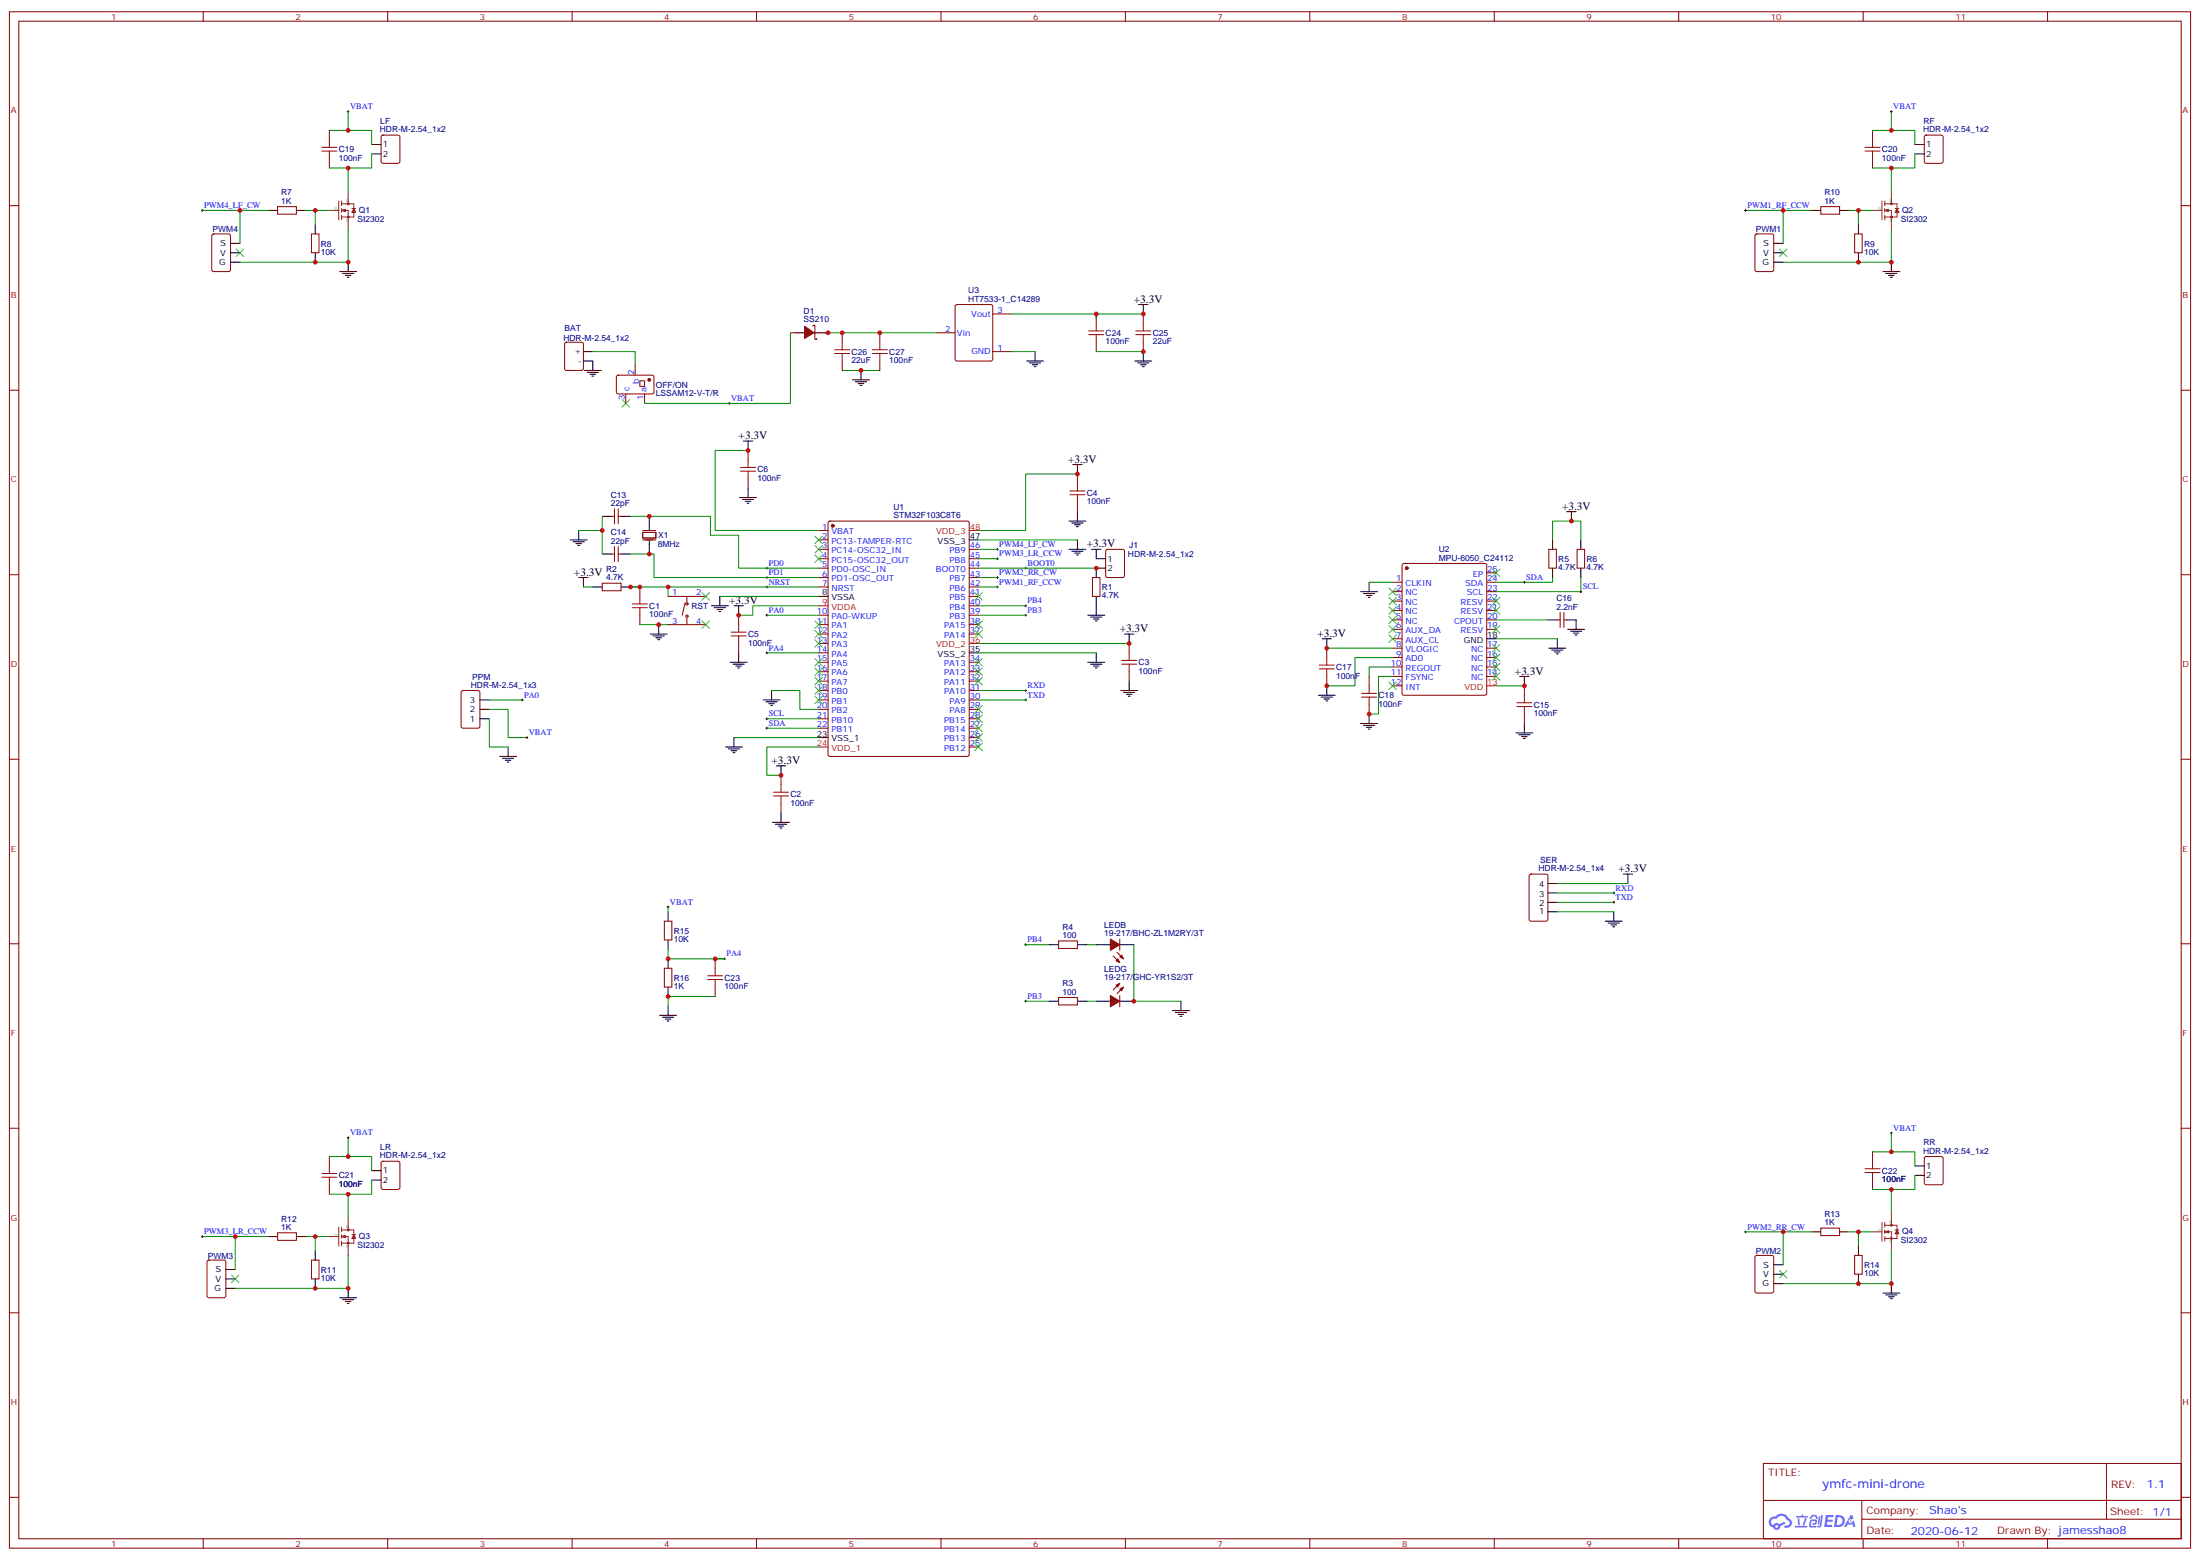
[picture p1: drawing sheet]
<svg xmlns="http://www.w3.org/2000/svg" width="825mm" height="584mm" viewBox="0 0 825 584" stroke-linecap="round" stroke-linejoin="round" font-family="sans-serif">
<g fill="none" stroke="#870000" stroke-width=".37">
<path d="M3.5 4.4h817.8v575.7h-817.8zM7.1 7.9h810.6v568.7h-810.6zM76.2 4.4v3.5M145.3 4.4v3.5M214.5 4.4v3.5M283.6 4.4v3.5M352.8 4.4v3.5M421.9 4.4v3.5M491.1 4.4v3.5M560.2 4.4v3.5M629.4 4.4v3.5M698.5 4.4v3.5"/>
<path d="M767.6 4.4v3.5M3.5 77.1h3.6M817.7 77.1h3.6M3.5 146.2h3.6M817.7 146.2h3.6M3.5 215.4h3.6M817.7 215.4h3.6M3.5 284.5h3.6M817.7 284.5h3.6M3.5 353.7h3.6M817.7 353.7h3.6M3.5 422.8h3.6"/>
<path d="M817.7 422.8h3.6M3.5 491.9h3.6M817.7 491.9h3.6M661.1 548.4h156.6v28.2h-156.6zM789.7 548.4v20.9M3.5 561.1h3.6M76.2 576.6v3.5M145.3 576.6v3.5M214.5 576.6v3.5M283.6 576.6v3.5M352.8 576.6v3.5M421.9 576.6v3.5"/>
<path d="M491.1 576.6v3.5M560.2 576.6v3.5M629.4 576.6v3.5M661.1 562.2h156.5M698 569.3h119.6M698 562.2v14.2M698.5 576.6v3.5M767.6 576.6v3.5M817.7 561.1h3.6"/>
</g>
<g fill="#5487ff">
<path d="M684.5 567.7l2.9 .2-.1 .6h-2l-.1 1h1.6l.4 .4-.4 .3h-1.7l-.2 1.2 1.8 .1 .2 .3-.1 .4h-2.9z"/>
<path d="M693.8 567.8h.7l.3 1.3-.6 .3a.74 .74 0 0 0-1.1 .3 .74 .74 0 0 0 .5 1.1 .74 .74 0 0 0 .9-.7l.5-.3 .7 2.4h-.9l-.2-1h-1.9l-.5 1h-.9z"/>
<path d="M681.9 568.2h.6l-.4 2.9a.31 .31 0 0 1-.3 .3 .31 .31 0 0 1-.3-.3z"/>
<path d="M682.8 567.7h.6l-.5 4a.89 .89 0 0 1-.7 .7 .89 .89 0 0 1-.9-.3l1-.5z"/>
<path d="M679.2 567.9l1.8-.1 .4 1.4h-.5l-.5-.9h-.8l-.6 .9h-.6z"/>
<path d="M678.8 569.6l1.8-.2a1.1 1.1 0 0 1 .5 1.1 1.1 1.1 0 0 1-.8 .9h-.6a.29 .29 0 0 1-.3-.4 .29 .29 0 0 1 .3-.2h.7l.2-.8h-1.4l-.4 1.7 1.9 .1a.29 .29 0 0 1 .3 .3 .29 .29 0 0 1-.3 .3h-2l-.4-.3z"/>
<path d="M672.9 571.8h4.4a.3 .3 0 0 1 .3 .3 .3 .3 0 0 1-.3 .3h-4.3z"/>
<path d="M676.7 568.9h.6a3.6 3.6 0 0 1-1.2 2.8l-.2-.3z"/>
<path d="M673.9 568.9h.6l.3 2.4-.3 .3-.3-.2z"/>
<path d="M673.5 568.1h1.9l.2-.5h.5l-.1 .5h1.5a.29 .29 0 0 1 .3 .3 .29 .29 0 0 1-.3 .3h-3.9z"/>
<path d="M688.2 567.7l-.6 4.5h1.4a2.27 2.27 0 0 0 2.7-2.3 2.27 2.27 0 0 0-2.7-2.2zM689 568.5a1.54 1.54 0 0 1 1.8 1.8 1.54 1.54 0 0 1-2.2 1.1z"/>
<path d="M663.8 568.9a2.09 2.09 0 0 0 1 3.5 1.37 1.37 0 0 0 1.5 .9 1.37 1.37 0 0 0 1.1-1.4l2-1-.5-.7-1.8 1a1.4 1.4 0 0 0-2.3 .4 1.32 1.32 0 0 1-.6-1.9 1.32 1.32 0 0 1 1.9-.4 2.02 2.02 0 0 1 2-1.3 2.02 2.02 0 0 1 1.8 1.6 1.09 1.09 0 0 1 1 1.4 1.09 1.09 0 0 1-1.5 .7 .41 .41 0 0 0-.5 .3 .41 .41 0 0 0 .4 .5 1.89 1.89 0 0 0 2.4-1.2 1.89 1.89 0 0 0-1.2-2.4 2.98 2.98 0 0 0-5-.6l-1 .1zM665.6 572a.52 .52 0 0 1 1 0 .52 .52 0 0 1-1 0z"/>
<circle cx="693.8" cy="570" r=".28"/>
</g>
<g fill="none" stroke="#870000" stroke-width=".37">
<path d="M123.5 48.9v3.5M123.5 59.4v3.6M143.1 50.8l.5-.2h5.6l.7 .5v9.4l-.4 .7h-5.9l-.7-.5v-9.4zM702 48.9v3.5M702 59.4v3.6M721.7 50.8l.4-.2h5.7l.6 .5 .1 9.4-.5 .7h-5.9l-.6-.5-.1-9.4zM104.1 77.4h7v2.9h-7zM682.6 77.4h7.1v2.9h-7.1zM79.6 87.9l.5-.2h5.6l.7 .4v13l-.4 .6-5.9 .1-.7-.5v-12.9zM116.8 87.7h2.8v7h-2.8zM658.2 87.9l.4-.2h5.7l.6 .4 .1 13-.5 .6-5.9 .1-.6-.5-.1-12.9zM695.3 87.7h2.8v7h-2.8z"/>
<path d="M358.3 114.3l.5-.2h12.7l.6 .5 .1 20-.5 .6-12.9 .1-.7-.5v-20zM372.2 117.7h7M411 117.7v3.5M428.6 117.7v3.5M211.9 128.4l.5-.2h5.6l.7 .5v9.4l-.4 .7h-5.9l-.7-.4v-9.5zM238.1 137.1v3.5M296.3 124.7h5.3M304.8 122.2v-.3h.7v5.3h.7v-.4M305.2 124.7h5.2M315.7 124.7v3.5M315.7 135.3v3.5M329.8 124.7v3.5"/>
<path d="M329.8 135.3v3.5M351 124.7h7.1M372.2 131.8h7M411 128.2v3.6M428.6 128.2v3.6M231.3 140.8l.5-.2h12.9l.5 .7-.1 5.9-.6 .4h-13l-.4-.7v-5.6zM234.6 147.6v3.6M239.9 142.7h1.8v2.1h-1.8zM241.7 147.6v3.6M280.5 168.8v3.5M280.5 179.4v3.5M403.9 177.6v3.6"/>
<path d="M229.3 193.5h1.1M230.4 190.7v5.6M231.8 190.7v5.6M231.8 193.5h1M240.9 199.5h5v2.1h-5zM240.9 198.8h5M306.9 198.8h3.5M310.7 195.5l.4-.2h51.6l.6 .4 .1 87.1-.5 .6-51.8 .1-.6-.5-.1-87zM403.9 188.2v3.5M225.8 218.5h7v2.9h-7zM229.3 207.6h1.1M230.4 204.8v5.6"/>
<path d="M231.8 204.8v5.6M231.8 207.6h1M239.9 220v3.5M240.9 202.3h5M306.9 202.3h3.5M306.9 205.8h3.5M306.9 209.4h3.5M306.9 212.9h3.5M306.9 216.4h3.5M306.9 220h3.5M363.4 205.8h3.5M363.4 209.4h3.5"/>
<path d="M363.4 212.9h3.5M363.4 216.4h3.5M363.4 220h3.5M409.6 216.4h2.8v7.1h-2.8zM414.7 206.1l.5-.3h5.7l.6 .5 .1 9.4-.5 .7h-5.9l-.6-.4-.1-9.4zM522.1 218.2h3.5M525.9 211.3l.4-.2h30.4l.6 .5 .1 48.2-.5 .7h-30.6l-.6-.4-.1-48.3zM557.4 218.2h3.5M557.4 214.7h3.5M580.7 205.8h2.8v7.1h-2.8zM591.3 205.8h2.8v7.1h-2.8zM239.9 230.5v3.6"/>
<path d="M250.5 234.1h14.1M250.5 223.5h14.1M256.8 226l-1 4.5M257.5 223.5v2.5M257.5 231.6v2.5M276.9 230.5v3.6M306.9 230.5h3.5M306.9 234.1h3.5M306.9 237.6h3.5M363.4 230.5h3.5M363.4 234.1h3.5M363.4 237.6h3.5"/>
<path d="M363.4 227h3.5M363.4 223.5h3.5M522.1 221.7h3.5M522.1 225.2h3.5M522.1 228.8h3.5M522.1 232.3h3.5M522.1 235.8h3.5M522.1 239.4h3.5M557.4 221.7h3.5M557.4 225.2h3.5M557.4 228.8h3.5M557.4 232.3h3.5"/>
<path d="M557.4 235.8h3.5M583.8 232.3h1.1M584.9 229.5v5.6M586.3 232.3h1.1M586.3 229.5v5.6M173.1 259l.5-.2h5.6l.7 .4v13l-.4 .6-5.9 .1-.7-.5v-12.9zM276.9 241.1v3.6M306.9 241.1h3.5M306.9 244.7h3.5M306.9 248.2h3.5M306.9 251.7h3.5M306.9 255.2h3.5"/>
<path d="M306.9 258.8h3.5M363.4 248.2h3.5M363.4 251.7h3.5M363.4 255.2h3.5M363.4 258.8h3.5M423.3 241.1v3.6M423.3 251.7v3.5M497.4 242.9v3.5M497.4 253.5v3.5M513.3 253.5v3.5M522.1 242.9h3.5M522.1 246.4h3.5"/>
<path d="M522.1 249.9h3.5M522.1 253.5h3.5M522.1 257h3.5M557.4 242.9h3.5M557.4 246.4h3.5M557.4 249.9h3.5M557.4 253.5h3.5M571.5 257v3.5M306.9 262.3h3.5M306.9 265.8h3.5M306.9 269.3h3.5M306.9 272.9h3.5"/>
<path d="M363.4 262.3h3.5M363.4 265.8h3.5M363.4 269.3h3.5M363.4 272.9h3.5M363.4 279.9h3.5M363.4 276.4h3.5M513.3 264.1v3.5M571.5 267.6v3.5M292.8 290.5v3.5M292.8 301.1v3.5M573.5 327.8l.5-.2h5.6l.7 .4v16.5l-.4 .6-5.9 .1-.7-.5v-16.4zM249.1 345.2h2.8v7h-2.8z"/>
<path d="M268.1 359.3v3.5M396.9 352.6h7v2.8h-7zM417.3 358.2l2.5 2.5M418.7 356.8l2.5 2.5M419.8 351.9v4.2M249.1 362.8h2.8v7.1h-2.8zM268.1 369.9v3.5M396.9 373.8h7v2.8h-7zM419.8 368.5l-2.5 2.4M419.8 373.1v4.2M421.2 369.9l-2.5 2.5M123.5 433.4v3.5"/>
<path d="M143.1 435.4l.5-.2h5.6l.7 .4v9.4l-.4 .7h-5.9l-.7-.4v-9.4zM702 431.6v3.6M721.7 433.6l.4-.2h5.7l.6 .4 .1 9.5-.5 .6-5.9 .1-.6-.5-.1-9.4zM123.5 444v3.5M702 442.2v3.5M77.8 472.4l.5-.2h5.7l.6 .4 .1 13-.5 .6-5.9 .1-.6-.5-.1-12.9zM104.1 462h7v2.8h-7zM116.8 472.2h2.8v7h-2.8zM658.2 470.6l.4-.2h5.7l.6 .5 .1 12.9-.5 .7h-5.9l-.6-.4-.1-13zM682.6 460.2h7.1v2.8h-7.1zM695.3 470.4h2.8v7.1h-2.8z"/>
<circle cx="257.5" cy="226.3" r=".44"/>
<circle cx="257.5" cy="230.9" r=".44"/>
</g>
<g fill="#870000" stroke="#870000" stroke-width=".37">
<path d="M416.3 373.1l3.5 2.1-3.5 2.1z"/>
<path d="M419.8 370.6l1.4-.7-.7 1.4z"/>
<path d="M418.4 369.2l1.4-.7-.7 1.4z"/>
<path d="M416.3 351.9l3.5 2.1-3.5 2.1z"/>
<path d="M419.8 358.6l.7-.7 .7 1.4z"/>
<path d="M418.4 360l.7-.7 .7 1.4z"/>
<path d="M301.6 122.2l3.6 2.5-3.6 2.1z"/>
<circle cx="312.2" cy="197" r=".53"/>
<circle cx="527.4" cy="212.9" r=".53"/>
<circle cx="243.4" cy="142.3" r=".53"/>
</g>
<g fill="none" stroke="#000" stroke-width=".37">
<path d="M130.2 41.8h.7M130.5 41.5v.7M139.3 54.2h3.6M139.3 57.7h3.6M708.7 41.8h.7M709.1 41.5v.7M717.9 54.2h3.5M717.9 57.7h3.5M75.5 78.8h.7M75.8 78.5v.7M100.5 78.8h3.6M111.1 78.8h3.6"/>
<path d="M654 78.8h.8M654.4 78.5v.7M679.1 78.8h3.5M689.7 78.8h3.5M86.4 91.2h3.6M86.4 98.2h3.6M86.4 94.7h3.6M118.2 84.1v3.6M118.2 94.7v3.5M130.5 98.2v3.6M665 91.2h3.5M665 98.2h3.5"/>
<path d="M665 94.7h3.5M696.7 84.1v3.6M696.7 94.7v3.5M709.1 98.2v3.6M127.4 101.8h6.3M128.4 102.5h4.2M129.5 103.2h2.1M130.2 103.9h.7M426.9 114.1h3.5M428.6 114.1v3.6M705.9 101.8h6.4M707 102.5h4.2"/>
<path d="M708 103.2h2.1M708.7 103.9h.7M218.7 135.3h3.5v3.5M218.7 131.8h3.5M219.1 138.8h6.3M220.1 139.5h4.3M322.8 138.8v3.5M384.9 135.3h6.3M385.9 136h4.3M387 136.7h2.1M387.7 137.4h.7M388.1 131.8v3.5"/>
<path d="M425.4 135.3h6.4M426.5 136h4.2M427.6 136.7h2.1M428.3 137.4h.7M428.6 131.8v3.5M221.2 140.2h2.1M221.9 140.9h.7M273 151.2h.8M273.4 150.8v.7M319.6 142.3h6.4M320.7 143.1h4.2M321.7 143.8h2.1"/>
<path d="M322.4 144.5h.7M278.7 165.3h3.5M280.5 165.3v3.5M402.2 174.1h3.5M403.9 174.1v3.5M217 198.8v3.5M225.8 193.5h3.5M232.8 193.5h3.6M243.4 193.5v4.9M277.3 186.4h6.3M278.3 187.1h4.3M279.4 187.9h2.1"/>
<path d="M280.1 188.6h.7M280.5 182.9v3.5M400.8 195.3h6.3M401.8 196h4.2M402.9 196.7h2.1M403.6 197.4h.7M403.9 191.7v3.6M587.4 191.7h3.5M589.1 191.7v3.6M213.8 202.3h6.3M214.8 203h4.3M215.9 203.7h2.1"/>
<path d="M216.6 204.4h.7M217 216.4h3.5M218.7 216.4v3.6M222.2 220h3.6M225.8 207.6h3.5M232.8 220h3.6M232.8 207.6h3.6M243.4 202.7v4.9M287.2 220h.7M287.2 216.4h.7M287.2 212.9h.7M287.5 212.5v.8"/>
<path d="M287.5 216.1v.7M287.5 219.6v.7M363.4 202.3h3.5M373.6 220h.7M373.6 216.4h.7M373.6 209.4h.7M373.6 205.8h.7M373.9 205.5v.7M373.9 209v.7M373.9 216.1v.7M373.9 219.6v.7M384.2 212.9h.7"/>
<path d="M384.5 212.5v.8M400.8 205.8h6.3M401.8 206.6h4.2M402.9 207.3h2.1M403.6 208h.7M403.9 202.3v3.5M409.2 205.8h3.5M411 205.8v3.6h3.5M414.5 212.9h-3.5v3.5M513.3 218.2v3.5M571.1 218.2h.8M571.5 217.8v.7"/>
<path d="M582.1 202.3v3.5M582.1 212.9v3.5M592.7 202.3v3.5M592.7 212.9v3.5M243.8 237.6h6.3M244.8 238.3h4.3M245.9 239h2.1M246.6 239.7h.7M246.9 234.1v3.5M266.7 227h6.3M267.8 227.7h4.2M268.8 228.4h2.1"/>
<path d="M269.5 229.1h.7M269.9 223.5v3.5M275.2 227h3.5M276.9 227v3.5M287.2 230.5h.7M287.5 230.2v.7M306.9 223.5h3.5M384.2 230.5h.7M384.2 227h.7M384.5 226.7v.7M384.5 230.2v.7M407.8 230.5h6.4"/>
<path d="M408.9 231.2h4.2M409.9 232h2.1M410.6 232.7h.7M411 223.5v7M421.6 237.6h3.5M423.3 237.6v3.5M495.7 239.4h3.5M497.4 239.4v3.5M510.1 221.7h6.4M511.2 222.4h4.2M512.2 223.1h2.1M512.9 223.8h.7"/>
<path d="M557.4 239.4h3.5M580.3 232.3h3.5M583.8 239.4v3.5M587.4 232.3h3.5v3.5M587.7 235.8h6.4M588.8 236.5h4.2M589.8 237.2h2.2M590.5 237.9h.8M592.3 221.7h.7M592.7 221.4v.7M273.8 248.2h6.3M274.8 248.9h4.2"/>
<path d="M275.9 249.6h2.1M276.6 250.3h.7M276.9 244.7v3.5M287.2 244.7h.7M287.5 244.3v.7M289.3 258.8v3.5M363.4 244.7h3.5M384.2 258.8h.7M384.5 258.4v.7M407.8 248.2h6.4M408.9 248.9h4.2M409.9 249.6h2.1"/>
<path d="M410.6 250.3h.7M411 244.7v3.5M420.2 258.8h6.3M421.2 259.5h4.2M423.3 255.2v3.6M497.4 257v3.5M569.7 253.5h3.6M571.5 253.5v3.5M580.7 242.9h6.3M581.7 243.6h4.3M582.8 244.3h2.1M583.5 245h.7"/>
<path d="M179.9 262.3h3.5M179.9 269.3h3.5M179.9 265.8h3.5M190.5 279.9v3.6M195.4 262.3h.7M195.8 261.9v.7M197.2 276.4h.7M197.6 276v.8M272 279.9h6.3M275.2 276.4v3.5M286.1 262.3h6.4M287.2 269.3h.7"/>
<path d="M287.2 272.9h.7M287.2 263h4.2M287.5 269v.7M287.5 272.5v.7M288.2 263.7h2.1M288.9 264.4h.7M306.9 276.4h3.5M384.2 262.3h.7M384.5 261.9v.7M422.3 260.2h2.1M423 260.9h.7M494.2 260.5h6.4"/>
<path d="M495.3 261.2h4.2M496.4 261.9h2.1M497.1 262.6h.7M510.1 271.1h6.4M511.2 271.8h4.2M512.2 272.5h2.1M512.9 273.2h.7M513.3 267.6v3.5M568.3 274.6h6.4M569.4 275.3h4.2M570.4 276h2.2M571.1 276.8h.8"/>
<path d="M571.5 271.1v3.5M187.3 283.5h6.4M188.4 284.2h4.2M189.4 284.9h2.2M190.1 285.6h.8M273 280.6h4.3M274.1 281.3h2.1M274.8 282h.7M291 287h3.6M292.8 287v3.5M289.6 308.2h6.4M290.7 308.9h4.2"/>
<path d="M291.7 309.6h2.2M292.5 310.3h.7M292.8 304.6v3.6M250.1 339.9h.7M250.5 339.5v.8M580.3 338.1h3.5M580.3 334.6h3.5M580.3 331.1h3.5M604.7 338.1h.7M604.7 334.6h.7M605 334.3v.7M605 337.8v.7"/>
<path d="M608.5 327.6h3.6M610.3 327.6v3.5M250.5 341.7v3.5M250.5 352.2v3.6M250.5 359.3v3.5M271.3 359.3h.7M271.6 359v.7M384.2 354h.7M384.5 353.7v.7M393.3 354h3.6M403.9 354h3.6M411 354h5.3"/>
<path d="M419.8 354h5.3M580.3 341.7h3.5M601.8 345.2h6.4M602.9 345.9h4.2M604 346.6h2.1M604.7 347.3h.7M605 341.7v3.5M250.5 369.9v3.5M250.5 376.9v3.6M384.2 375.2h.7M384.5 374.8v.7M393.3 375.2h3.6"/>
<path d="M403.9 375.2h3.6M411 375.2h5.3M419.8 375.2h5.3M439.6 378.7h6.3M440.6 379.4h4.3M442.7 375.2v3.5M247.3 380.5h6.3M248.4 381.2h4.2M249.4 381.9h2.1M250.1 382.6h.7M441.7 380.1h2.1M442.4 380.8h.7"/>
<path d="M130.2 426.3h.7M130.5 426v.7M139.3 438.7h3.6M708.7 424.6h.7M709.1 424.2v.7M717.9 436.9h3.5M139.3 442.2h3.6M717.9 440.4h3.5M75.5 463.4h.7M75.8 463v.7M84.7 475.7h3.5M84.7 479.2h3.5"/>
<path d="M100.5 463.4h3.6M111.1 463.4h3.6M118.2 468.7v3.5M118.2 479.2v3.6M654 461.6h.8M654.4 461.3v.7M665 474h3.5M665 477.5h3.5M679.1 461.6h3.5M689.7 461.6h3.5M696.7 466.9v3.5M696.7 477.5v3.5"/>
<path d="M84.7 482.8h3.5M127.4 486.3h6.3M128.4 487h4.2M129.5 487.7h2.1M130.2 488.4h.7M130.5 482.8v3.5M665 481h3.5M705.9 484.5h6.4M707 485.2h4.2M708 486h2.1M708.7 486.7h.7M709.1 481v3.5"/>
</g>
<path d="M363.4 198.8h3.5M306.9 227h3.5M363.4 241.1h3.5M557.4 257h3.5M306.9 279.9h3.5" fill="none" stroke="#f00" stroke-width=".37"/>
<g fill="none" stroke="#008700" stroke-width=".37">
<path d="M123.5 48.9h15.8v5.3M130.5 41.8v7.1M139.3 57.7v5.3h-15.8M702 48.9h15.9v5.3M709.1 41.8v7.1M717.9 57.7v5.3h-15.9M75.8 78.8h24.7M90 78.8v12.4M114.7 78.8h8.8M118.2 78.8v5.3M130.5 63v8.8M654.4 78.8h24.7"/>
<path d="M668.5 78.8v12.4M693.2 78.8h8.8M696.7 78.8v5.3M709.1 63v8.8M130.5 85.9v12.3h-40.5M709.1 85.9v12.3h-40.6M379.2 117.7h31.8M428.6 117.7h-17.6v1.7M222.2 131.8h15.9v5.3M296.3 124.7v26.5h-54.6M298.1 124.7h52.9M315.7 138.8h14.1"/>
<path d="M379.2 131.8h8.9M411 131.8h17.6M280.5 168.8h-12.4v30h38.8M403.9 177.6h-19.4v21.2h-17.6M217 198.8h8.8M225.8 193.5v14.1M236.4 193.5h29.9v7.1h10.6v12.3h30M218.7 220h3.5M236.4 207.6h8.8v8.8h61.7M236.4 220h70.5M250.5 220v3.5M366.9 202.3h37"/>
<path d="M366.9 220h7M366.9 216.4h7M366.9 209.4h7M366.9 205.8h7M366.9 212.9h44.1M513.3 218.2h8.8M582.1 216.4v1.8h-21.2M582.1 202.3v-7h10.6v7M592.7 216.4v5.3h-31.8M239.9 234.1h10.6M269.9 223.5h37M287.5 230.5h19.4"/>
<path d="M306.9 227h-24.7v3.5h-5.3M366.9 230.5h17.6M366.9 227h17.6M560.9 232.3h19.4M560.9 239.4h22.9M287.5 244.7h19.4M289.3 258.8h10.6v7h7M366.9 244.7h44.1M366.9 241.1h56.4M366.9 258.8h17.6M497.4 242.9h24.7M522.1 246.4h-14.1v10.6h-10.6"/>
<path d="M522.1 249.9h-8.8v3.6M522.1 253.5h-5.3v14.1h-3.5M560.9 257h10.6M183.4 269.3v10.6h7.1M183.4 265.8h7.1v10.6h7.1M183.4 262.3h12.4M275.2 276.4h31.7M287.5 269.3h19.4M287.5 272.9h19.4M306.9 279.9h-19.4v10.6h5.3M366.9 262.3h17.6M250.5 339.9v1.8"/>
<path d="M583.8 331.1h26.5M583.8 338.1h21.2M583.8 334.6h21.2M250.5 355.8v3.5h21.1h-3.5M384.5 354h8.8M407.5 354h3.5M425.1 354v21.2h17.6M583.8 341.7h21.2M268.1 373.4h-17.6v3.5M384.5 375.2h8.8M407.5 375.2h3.5M123.5 433.4h15.8v5.3"/>
<path d="M130.5 426.3v7.1M702 431.6h15.9v5.3M709.1 424.6v7M130.5 447.5v8.8M139.3 442.2v5.3h-15.8M709.1 445.7v8.9M717.9 440.4v5.3h-15.9M75.8 463.4h24.7M88.2 463.4v12.3M114.7 463.4h8.8M118.2 463.4v5.3M130.5 470.4v12.4h-42.3"/>
<path d="M654.4 461.6h24.7M668.5 461.6v12.4M693.2 461.6h8.8M696.7 461.6v5.3M709.1 468.7v12.3h-40.6"/>
</g>
<g fill="none" stroke="#3c3" stroke-width=".37">
<path d="M88.5 93.3l2.9 2.8M91.4 93.3l-2.9 2.8M667.1 93.3l2.8 2.8M669.9 93.3l-2.8 2.8M233.2 149.8l2.8 2.8M236 149.8l-2.8 2.8M305.5 200.9l2.8 2.8M305.5 204.4l2.8 2.9M305.5 208l2.8 2.8M308.3 200.9l-2.8 2.8M308.3 204.4l-2.8 2.9M308.3 208l-2.8 2.8"/>
<path d="M559.5 213.3l2.8 2.8M562.3 213.3l-2.8 2.8M263.2 222.1l2.8 2.8M263.2 232.7l2.8 2.8M266 222.1l-2.8 2.8M266 232.7l-2.8 2.8M305.5 232.7l2.8 2.8M305.5 236.2l2.8 2.8M305.5 239.7l2.8 2.8M308.3 232.7l-2.8 2.8M308.3 236.2l-2.8 2.8M308.3 239.7l-2.8 2.8"/>
<path d="M365.5 236.2l2.8 2.8M365.5 232.7l2.8 2.8M365.5 222.1l2.8 2.8M368.3 236.2l-2.8 2.8M368.3 232.7l-2.8 2.8M368.3 222.1l-2.8 2.8M520.7 220.3l2.8 2.8M520.7 223.8l2.8 2.9M520.7 227.4l2.8 2.8M520.7 230.9l2.8 2.8M520.7 234.4l2.8 2.8M520.7 237.9l2.8 2.9"/>
<path d="M523.5 220.3l-2.8 2.8M523.5 223.8l-2.8 2.9M523.5 227.4l-2.8 2.8M523.5 230.9l-2.8 2.8M523.5 234.4l-2.8 2.8M523.5 237.9l-2.8 2.9M559.5 223.8l2.8 2.9M559.5 227.4l2.8 2.8M559.5 234.4l2.8 2.8M562.3 223.8l-2.8 2.9M562.3 227.4l-2.8 2.8M562.3 234.4l-2.8 2.8"/>
<path d="M305.5 246.8l2.8 2.8M305.5 250.3l2.8 2.8M305.5 253.8l2.8 2.8M305.5 257.4l2.8 2.8M308.3 246.8l-2.8 2.8M308.3 250.3l-2.8 2.8M308.3 253.8l-2.8 2.8M308.3 257.4l-2.8 2.8M365.5 253.8l2.8 2.8M365.5 250.3l2.8 2.8M365.5 246.8l2.8 2.8M368.3 253.8l-2.8 2.8"/>
<path d="M368.3 250.3l-2.8 2.8M368.3 246.8l-2.8 2.8M520.7 255.6l2.8 2.8M523.5 255.6l-2.8 2.8M559.5 241.5l2.8 2.8M559.5 245l2.8 2.8M559.5 248.5l2.8 2.9M559.5 252.1l2.8 2.8M562.3 241.5l-2.8 2.8M562.3 245l-2.8 2.8M562.3 248.5l-2.8 2.9M562.3 252.1l-2.8 2.8"/>
<path d="M305.5 260.9l2.8 2.8M308.3 260.9l-2.8 2.8M365.5 264.4l2.8 2.8M365.5 267.9l2.8 2.9M365.5 271.5l2.8 2.8M365.5 275l2.8 2.8M365.5 278.5l2.8 2.8M368.3 264.4l-2.8 2.8M368.3 267.9l-2.8 2.9M368.3 271.5l-2.8 2.8M368.3 275l-2.8 2.8M368.3 278.5l-2.8 2.8"/>
<path d="M86.8 477.8l2.8 2.9M89.6 477.8l-2.8 2.9M667.1 476.1l2.8 2.8M669.9 476.1l-2.8 2.8"/>
</g>
<g fill="none" stroke="#a10000" stroke-width=".37">
<path d="M120.6 56.6h5.7M120.6 55.2h5.7M123.5 52.4v2.8M123.5 56.6v2.8M699.2 56.6h5.6M699.2 55.2h5.6M702 52.4v2.8M702 56.6v2.8M312.9 132.5h5.7M312.9 131.1h5.7M315.7 128.2v2.9M315.7 132.5v2.8"/>
<path d="M327 132.5h5.7M327 131.1h5.7M329.8 128.2v2.9M329.8 132.5v2.8M408.2 125.4h5.6M408.2 124h5.6M411 121.2v2.8M411 125.4v2.8M425.8 125.4h5.6M425.8 124h5.6M428.6 121.2v2.8M428.6 125.4v2.8"/>
<path d="M277.6 176.6h5.7M277.6 175.2h5.7M280.5 172.3v2.9M280.5 176.6v2.8M401.1 185.4h5.7M401.1 184h5.7M403.9 181.2v2.8M403.9 185.4v2.8M237.1 227.7h5.6M237.1 226.3h5.6M239.9 223.5v2.8M239.9 227.7v2.8"/>
<path d="M274.1 238.3h5.7M274.1 236.9h5.7M276.9 234.1v2.8M276.9 238.3v2.8M420.5 248.9h5.7M420.5 247.5h5.7M423.3 244.7v2.8M423.3 248.9v2.8M494.6 250.6h5.6M494.6 249.2h5.6M497.4 246.4v2.8M497.4 250.6v2.9"/>
<path d="M510.5 259.8h5.6M513.3 257v2.8M510.5 261.2h5.6M513.3 261.2v2.9M568.7 264.8h5.6M568.7 263.3h5.6M571.5 260.5v2.8M571.5 264.8v2.8M290 298.3h5.6M290 296.9h5.6M292.8 294v2.9M292.8 298.3v2.8"/>
<path d="M265.3 367.1h5.6M265.3 365.7h5.6M268.1 362.8v2.9M268.1 367.1v2.8M120.6 439.7h5.7M123.5 436.9v2.8M699.2 439.4h5.6M699.2 438h5.6M702 435.2v2.8M702 439.4v2.8M120.6 441.1h5.7M123.5 441.1v2.9"/>
</g>
<g fill="none" stroke="#8c2424" stroke-width=".37">
<path d="M123.5 78.8h3.5M127 75.3v7.1M128.1 76.4h4.5v2.4M128.1 78.8h2.4v7.1M128.1 75.3v1.8M128.1 78.1v1.5M128.1 78.8l1.4 .4M128.8 78.8l.7 .4M129.5 78.5l-1.4 .3M129.5 78.5v.7M129.5 78.5l-1.1 .3 1.1 .4M130.5 71.8v4.6"/>
<path d="M131.9 78.1h1.4M132.6 79.2v2.1h-4.5M132.6 78.1l.7 1.5h-1.4zM132.6 78.8l.4 .8M132.6 78.8l-.3 .8M132.6 78.8l.4 .4M132.6 78.8l-.3 .4M702 78.8h3.6M705.6 75.3v7.1M706.6 76.4h4.6v2.4M706.6 78.8h2.5v7.1M706.6 75.3v1.8"/>
<path d="M706.6 78.1v1.5M706.6 78.8l1.4 .4M707.3 78.8l.7 .4M708 78.5l-1.4 .3M708 78.5v.7M708 78.5l-1 .3 1 .4M709.1 71.8v4.6M710.5 78.1h1.4M711.2 79.2v2.1h-4.6M711.2 78.1l.7 1.5h-1.4zM711.2 78.8l.4 .8M711.2 78.8l-.4 .8"/>
<path d="M711.2 78.8l.4 .4M711.2 78.8l-.4 .4M128.1 80.6v1.8M706.6 80.6v1.8M127 459.8v7.1M128.1 459.8v1.8M130.5 456.3v4.6M705.6 458.1v7M706.6 459.1h4.6v2.5M706.6 458.1v1.7M709.1 454.6v4.5M123.5 463.4h3.5"/>
<path d="M128.1 460.9h4.5v2.5M128.1 463.4h2.4v7M128.1 462.7v1.4M128.1 465.1v1.8M128.1 463.4l1.4 .3M128.8 463.4l.7 .3M129.5 463v.7M129.5 463l-1.4 .4M129.5 463l-1.1 .4 1.1 .3M131.9 462.7h1.4M132.6 463.7v2.1h-4.5M132.6 462.7l.7 1.4h-1.4z"/>
<path d="M132.6 463.4l.4 .7M132.6 463.4l-.3 .7M132.6 463.4l.4 .3M132.6 463.4l-.3 .3M702 461.6h3.6M706.6 461.6h2.5v7.1M706.6 460.9v1.4M706.6 463.4v1.7M706.6 461.6l1.4 .4M707.3 461.6l.7 .4M708 461.3v.7M708 461.3l-1.4 .3"/>
<path d="M708 461.3l-1 .3 1 .4M710.5 460.9h1.4M711.2 462v2.1h-4.6M711.2 460.9l.7 1.4h-1.4zM711.2 461.6l.4 .7M711.2 461.6l-.4 .7M711.2 461.6l.4 .4M711.2 461.6l-.4 .4"/>
<circle cx="130.5" cy="76.4" r=".35"/>
<circle cx="709.1" cy="76.4" r=".35"/>
<circle cx="130.5" cy="81.3" r=".35"/>
<circle cx="709.1" cy="81.3" r=".35"/>
<circle cx="709.1" cy="459.1" r=".35"/>
<circle cx="130.5" cy="465.8" r=".35"/>
<circle cx="130.5" cy="460.9" r=".35"/>
<circle cx="709.1" cy="464.1" r=".35"/>
</g>
<g fill="#c00">
<circle cx="668.5" cy="461.6" r=".88"/>
<circle cx="310.4" cy="124.7" r=".88"/>
<circle cx="428.6" cy="117.7" r=".88"/>
<circle cx="428.6" cy="131.8" r=".88"/>
<circle cx="425.1" cy="375.2" r=".88"/>
<circle cx="268.1" cy="359.3" r=".88"/>
<circle cx="130.5" cy="433.4" r=".88"/>
<circle cx="130.5" cy="482.8" r=".88"/>
<circle cx="118.2" cy="463.4" r=".88"/>
<circle cx="130.5" cy="447.5" r=".88"/>
<circle cx="130.5" cy="63" r=".88"/>
<circle cx="118.2" cy="78.8" r=".88"/>
<circle cx="130.5" cy="98.2" r=".88"/>
<circle cx="130.5" cy="48.9" r=".88"/>
<circle cx="411" cy="212.9" r=".88"/>
<circle cx="280.5" cy="168.8" r=".88"/>
<circle cx="403.9" cy="177.6" r=".88"/>
<circle cx="292.8" cy="290.5" r=".88"/>
<circle cx="225.8" cy="198.8" r=".88"/>
<circle cx="246.9" cy="234.1" r=".88"/>
<circle cx="239.9" cy="220" r=".88"/>
<circle cx="250.5" cy="220" r=".88"/>
<circle cx="423.3" cy="241.1" r=".88"/>
<circle cx="276.9" cy="230.5" r=".88"/>
<circle cx="236.4" cy="220" r=".88"/>
<circle cx="513.3" cy="267.6" r=".88"/>
<circle cx="589.1" cy="195.3" r=".88"/>
<circle cx="571.5" cy="257" r=".88"/>
<circle cx="497.4" cy="242.9" r=".88"/>
<circle cx="497.4" cy="257" r=".88"/>
<circle cx="709.1" cy="48.9" r=".88"/>
<circle cx="709.1" cy="63" r=".88"/>
<circle cx="696.7" cy="78.8" r=".88"/>
<circle cx="709.1" cy="98.2" r=".88"/>
<circle cx="709.1" cy="431.6" r=".88"/>
<circle cx="709.1" cy="481" r=".88"/>
<circle cx="696.7" cy="461.6" r=".88"/>
<circle cx="709.1" cy="445.7" r=".88"/>
<circle cx="329.8" cy="124.7" r=".88"/>
<circle cx="411" cy="117.7" r=".88"/>
<circle cx="322.8" cy="138.8" r=".88"/>
<circle cx="315.7" cy="124.7" r=".88"/>
<circle cx="250.5" cy="359.3" r=".88"/>
<circle cx="250.5" cy="373.4" r=".88"/>
<circle cx="88.2" cy="463.4" r=".88"/>
<circle cx="118.2" cy="482.8" r=".88"/>
<circle cx="696.7" cy="98.2" r=".88"/>
<circle cx="668.5" cy="78.8" r=".88"/>
<circle cx="696.7" cy="481" r=".88"/>
<circle cx="118.2" cy="98.2" r=".88"/>
<circle cx="90" cy="78.8" r=".88"/>
<circle cx="243.4" cy="207.6" r=".88"/>
<circle cx="243.4" cy="193.5" r=".88"/>
</g>
<text font-size="4.6" fill="#00f" x="683.2" y="557.4">ymfc-mini-drone</text>
<g font-size="4.2">
<text x="425.1" y="113.4">+3.3V</text>
<text x="276.9" y="164.6">+3.3V</text>
<text x="400.4" y="173.4">+3.3V</text>
<text x="585.6" y="191">+3.3V</text>
<text x="407.5" y="205.1">+3.3V</text>
<text x="215.2" y="215.7">+3.3V</text>
<text x="273.4" y="226.3">+3.3V</text>
<text x="419.8" y="236.9">+3.3V</text>
<text x="493.9" y="238.7">+3.3V</text>
<text x="568" y="252.8">+3.3V</text>
<text x="289.3" y="286.3">+3.3V</text>
<text x="606.8" y="326.8">+3.3V</text>
</g>
<g font-size="4.2" fill="#00f">
<text x="804.9" y="557.7">1.1</text>
<text x="723.3" y="567.2">Shao's</text>
<text x="716.4" y="575">2020-06-12</text>
</g>
<g font-size="3.9" fill="#800">
<text x="662.9" y="553">TITLE:</text>
<text x="791.5" y="557.7">REV:</text>
<text x="699.8" y="567.2">Company:</text>
<text x="791.1" y="567.8">Sheet: 1/1</text>
<text x="699.8" y="574.9">Date:</text>
<text x="748.8" y="574.9">Drawn By: jamesshao8</text>
</g>
<g font-size="3.2" fill="#800">
<text x="41.6" y="7.4">1</text>
<text x="110.8" y="7.4">2</text>
<text x="179.9" y="7.4">3</text>
<text x="249.1" y="7.4">4</text>
<text x="318.2" y="7.4">5</text>
<text x="387.3" y="7.4">6</text>
<text x="456.5" y="7.4">7</text>
<text x="525.6" y="7.4">8</text>
<text x="594.8" y="7.4">9</text>
<text x="663.9" y="7.4">10</text>
<text x="733.1" y="7.4">11</text>
<text x="4.1" y="42.5">A</text>
<text x="818.3" y="42.5">A</text>
<text x="4.1" y="111.7">B</text>
<text x="818.3" y="111.7">B</text>
<text x="4.1" y="180.8">C</text>
<text x="818.3" y="180.8">C</text>
<text x="4.1" y="249.9">D</text>
<text x="818.3" y="249.9">D</text>
<text x="4.1" y="319.1">E</text>
<text x="818.3" y="319.1">E</text>
<text x="4.1" y="388.2">F</text>
<text x="818.3" y="388.2">F</text>
<text x="4.1" y="457.4">G</text>
<text x="818.3" y="457.4">G</text>
<text x="4.1" y="526.5">H</text>
<text x="818.3" y="526.5">H</text>
<text x="41.6" y="579.6">1</text>
<text x="110.8" y="579.6">2</text>
<text x="179.9" y="579.6">3</text>
<text x="249.1" y="579.6">4</text>
<text x="318.2" y="579.6">5</text>
<text x="387.3" y="579.6">6</text>
<text x="456.5" y="579.6">7</text>
<text x="525.6" y="579.6">8</text>
<text x="594.8" y="579.6">9</text>
<text x="663.9" y="579.6">10</text>
<text x="733.1" y="579.6">11</text>
</g>
<g font-size="3.2" fill="#00f">
<text x="131.2" y="40.9">VBAT</text>
<text x="709.8" y="40.9">VBAT</text>
<text x="76.6" y="78">PWM4_LF_CW</text>
<text x="655.1" y="78">PWM1_RF_CCW</text>
<text x="364.1" y="118.7">Vout</text>
<text x="373.9" y="117.3">3</text>
<text x="354.3" y="124.4">2</text>
<text x="358.8" y="125.8">Vin</text>
<text x="373.9" y="131.4">1</text>
<text x="364.2" y="132.8">GND</text>
<text x="237.8" y="140.4" transform="rotate(-90 237.8 140.4)">2</text>
<text x="239.5" y="143.9" transform="rotate(-90 239.5 143.9)">b</text>
<text x="234.2" y="149.8" transform="rotate(-90 234.2 149.8)">3</text>
<text x="236" y="146.3" transform="rotate(-90 236 146.3)">c</text>
<text x="241.3" y="149.8" transform="rotate(-90 241.3 149.8)">1</text>
<text x="242.4" y="147" transform="rotate(-90 242.4 147)">a</text>
<text x="274.1" y="150.3">VBAT</text>
<text x="308.3" y="198.4">1</text>
<text x="308.3" y="202">2</text>
<text x="311.7" y="200.2">VBAT</text>
<text x="311.7" y="203.7">PC13-TAMPER-RTC</text>
<text x="308.3" y="205.5">3</text>
<text x="308.3" y="209">4</text>
<text x="311.7" y="207.3">PC14-OSC32_IN</text>
<text x="355.9" y="207.3">PB9</text>
<text x="363.5" y="209">45</text>
<text x="363.5" y="205.5">46</text>
<text x="374.6" y="208.5">PWM3_LR_CCW</text>
<text x="374.6" y="205">PWM4_LF_CW</text>
<text x="288.2" y="212">PD0</text>
<text x="288.2" y="215.5">PD1</text>
<text x="308.3" y="212.5">5</text>
<text x="311.7" y="210.8">PC15-OSC32_OUT</text>
<text x="311.7" y="214.3">PD0-OSC_IN</text>
<text x="350.9" y="214.3">BOOT0</text>
<text x="355.9" y="210.8">PB8</text>
<text x="363.5" y="212.5">44</text>
<text x="374.6" y="215.5">PWM2_RR_CW</text>
<text x="385.2" y="212">BOOT0</text>
<text x="557.6" y="214.3">25</text>
<text x="288.2" y="219.1">NRST</text>
<text x="308.3" y="216.1">6</text>
<text x="308.3" y="219.6">7</text>
<text x="311.7" y="217.8">PD1-OSC_OUT</text>
<text x="311.7" y="221.4">NRST</text>
<text x="355.9" y="221.4">PB6</text>
<text x="355.9" y="217.8">PB7</text>
<text x="363.5" y="219.6">42</text>
<text x="363.5" y="216.1">43</text>
<text x="374.6" y="219.1">PWM1_RF_CCW</text>
<text x="523.4" y="217.8">1</text>
<text x="523.4" y="221.4">2</text>
<text x="526.9" y="219.6">CLKIN</text>
<text x="549.3" y="219.6">SDA</text>
<text x="552.2" y="216.1">EP</text>
<text x="557.6" y="221.4">23</text>
<text x="557.6" y="217.8">24</text>
<text x="572.2" y="217.3">SDA</text>
<text x="593.4" y="220.8">SCL</text>
<text x="252" y="223.1">1</text>
<text x="261.1" y="223.1">2</text>
<text x="355.9" y="224.9">PB5</text>
<text x="363.5" y="226.7">40</text>
<text x="363.5" y="223.1">41</text>
<text x="385.2" y="226.1">PB4</text>
<text x="523.4" y="224.9">3</text>
<text x="526.9" y="223.1">NC</text>
<text x="526.9" y="226.7">NC</text>
<text x="547.5" y="226.7">RESV</text>
<text x="549.9" y="223.1">SCL</text>
<text x="557.6" y="224.9">22</text>
<text x="252" y="233.7">3</text>
<text x="261.1" y="233.7">4</text>
<text x="288.2" y="229.7">PA0</text>
<text x="306.2" y="230.2">10</text>
<text x="306.2" y="233.7">11</text>
<text x="311.7" y="232">PA0-WKUP</text>
<text x="355.9" y="232">PB3</text>
<text x="355.9" y="228.4">PB4</text>
<text x="363.5" y="233.7">38</text>
<text x="363.5" y="230.2">39</text>
<text x="385.2" y="229.7">PB3</text>
<text x="523.4" y="228.4">4</text>
<text x="523.4" y="232">5</text>
<text x="526.9" y="230.2">NC</text>
<text x="526.9" y="233.7">NC</text>
<text x="545.2" y="233.7">CPOUT</text>
<text x="547.5" y="230.2">RESV</text>
<text x="557.6" y="232">20</text>
<text x="557.6" y="228.4">21</text>
<text x="306.2" y="237.2">12</text>
<text x="311.7" y="235.5">PA1</text>
<text x="311.7" y="239">PA2</text>
<text x="353.9" y="239">PA14</text>
<text x="353.9" y="235.5">PA15</text>
<text x="363.5" y="237.2">37</text>
<text x="523.4" y="235.5">6</text>
<text x="523.4" y="239">7</text>
<text x="526.9" y="237.2">AUX_DA</text>
<text x="547.5" y="237.2">RESV</text>
<text x="557.6" y="235.5">19</text>
<text x="288.2" y="243.8">PA4</text>
<text x="306.2" y="240.8">13</text>
<text x="306.2" y="244.3">14</text>
<text x="311.7" y="242.5">PA3</text>
<text x="523.4" y="242.5">8</text>
<text x="526.9" y="240.8">AUX_CL</text>
<text x="526.9" y="244.3">VLOGIC</text>
<text x="551.5" y="244.3">NC</text>
<text x="557.6" y="242.5">17</text>
<text x="306.2" y="247.8">15</text>
<text x="306.2" y="251.4">16</text>
<text x="311.7" y="246.1">PA4</text>
<text x="311.7" y="249.6">PA5</text>
<text x="353.9" y="249.6">PA13</text>
<text x="363.5" y="251.4">33</text>
<text x="363.5" y="247.8">34</text>
<text x="521.4" y="249.6">10</text>
<text x="523.4" y="246.1">9</text>
<text x="526.9" y="247.8">AD0</text>
<text x="526.9" y="251.4">REGOUT</text>
<text x="551.5" y="251.4">NC</text>
<text x="551.5" y="247.8">NC</text>
<text x="557.6" y="249.6">15</text>
<text x="557.6" y="246.1">16</text>
<text x="306.2" y="254.9">17</text>
<text x="311.7" y="253.1">PA6</text>
<text x="311.7" y="256.6">PA7</text>
<text x="353.9" y="256.6">PA11</text>
<text x="353.9" y="253.1">PA12</text>
<text x="363.5" y="254.9">32</text>
<text x="385.2" y="257.9">RXD</text>
<text x="521.4" y="253.1">11</text>
<text x="521.4" y="256.6">12</text>
<text x="526.9" y="254.9">FSYNC</text>
<text x="551.5" y="254.9">NC</text>
<text x="557.6" y="253.1">14</text>
<text x="196.5" y="261.4">PA0</text>
<text x="306.2" y="258.4">18</text>
<text x="306.2" y="261.9">19</text>
<text x="311.7" y="260.2">PB0</text>
<text x="311.7" y="263.7">PB1</text>
<text x="353.9" y="260.2">PA10</text>
<text x="356" y="263.7">PA9</text>
<text x="363.5" y="261.9">30</text>
<text x="363.5" y="258.4">31</text>
<text x="385.2" y="261.4">TXD</text>
<text x="526.9" y="258.4">INT</text>
<text x="288.2" y="268.5">SCL</text>
<text x="306.2" y="265.5">20</text>
<text x="306.2" y="269">21</text>
<text x="311.7" y="267.2">PB2</text>
<text x="356" y="267.2">PA8</text>
<text x="363.5" y="269">28</text>
<text x="363.5" y="265.5">29</text>
<text x="198.3" y="275.5">VBAT</text>
<text x="288.2" y="272">SDA</text>
<text x="306.2" y="272.5">22</text>
<text x="311.7" y="270.8">PB10</text>
<text x="311.7" y="274.3">PB11</text>
<text x="353.9" y="274.3">PB14</text>
<text x="353.9" y="270.8">PB15</text>
<text x="363.5" y="272.5">27</text>
<text x="353.9" y="281.3">PB12</text>
<text x="353.9" y="277.8">PB13</text>
<text x="363.5" y="279.6">25</text>
<text x="363.5" y="276">26</text>
<text x="605.7" y="333.7">RXD</text>
<text x="251.2" y="339">VBAT</text>
<text x="605.7" y="337.3">TXD</text>
<text x="385.2" y="353.1">PB4</text>
<text x="272.3" y="358.4">PA4</text>
<text x="385.2" y="374.3">PB3</text>
<text x="131.2" y="425.4">VBAT</text>
<text x="709.8" y="423.7">VBAT</text>
<text x="655.1" y="460.7">PWM2_RR_CW</text>
<text x="76.6" y="462.5">PWM3_LR_CCW</text>
</g>
<g font-size="3.2" fill="#000080">
<text x="142.6" y="46.4">LF</text>
<text x="721.1" y="46.4">RF</text>
<text x="142.4" y="49.6">HDR-M-2.54_1x2</text>
<text x="721" y="49.6">HDR-M-2.54_1x2</text>
<text x="127" y="57">C19</text>
<text x="705.6" y="57">C20</text>
<text x="127" y="60.3">100nF</text>
<text x="705.6" y="60.3">100nF</text>
<text x="105.4" y="76.4">1K</text>
<text x="105.4" y="73.3">R7</text>
<text x="684" y="76.4">1K</text>
<text x="684" y="73.3">R10</text>
<text x="134.1" y="83.2">SI2302</text>
<text x="134.5" y="79.8">Q1</text>
<text x="712.6" y="83.2">SI2302</text>
<text x="713.1" y="79.8">Q2</text>
<text x="79.7" y="87.1">PWM4</text>
<text x="658.3" y="87.1">PWM1</text>
<text x="120.3" y="95.5">10K</text>
<text x="120.3" y="92.4">R8</text>
<text x="698.9" y="95.5">10K</text>
<text x="698.9" y="92.4">R9</text>
<text x="363" y="113.1">HT7533-1_C14289</text>
<text x="363" y="109.9">U3</text>
<text x="301.3" y="117.7">D1</text>
<text x="211.7" y="124.1">BAT</text>
<text x="301.3" y="120.8">SS210</text>
<text x="414.5" y="125.8">C24</text>
<text x="432.2" y="125.9">C25</text>
<text x="211.2" y="127.6">HDR-M-2.54_1x2</text>
<text x="414.5" y="129.1">100nF</text>
<text x="432.2" y="129">22uF</text>
<text x="319.3" y="136.1">22uF</text>
<text x="319.3" y="132.9">C26</text>
<text x="333.4" y="136.1">100nF</text>
<text x="333.4" y="132.9">C27</text>
<text x="245.9" y="148.4">LSSAM12-V-T/R</text>
<text x="245.9" y="145.3">OFF/ON</text>
<text x="284" y="177">C6</text>
<text x="284" y="180.2">100nF</text>
<text x="407.5" y="185.8">C4</text>
<text x="229" y="189.6">22pF</text>
<text x="229" y="186.4">C13</text>
<text x="335" y="191">U1</text>
<text x="407.5" y="189">100nF</text>
<text x="335" y="194.1">STM32F103C8T6</text>
<text x="229" y="203.7">22pF</text>
<text x="229" y="200.6">C14</text>
<text x="246.8" y="201.7">X1</text>
<text x="246.6" y="204.9">8MHz</text>
<text x="422.9" y="208.7">HDR-M-2.54_1x2</text>
<text x="423.4" y="205.2">J1</text>
<text x="539.4" y="206.9">U2</text>
<text x="227.2" y="214.3">R2</text>
<text x="539.4" y="210.1">MPU-6050_C24112</text>
<text x="584.2" y="213.6">4.7K</text>
<text x="584.2" y="210.4">R5</text>
<text x="594.8" y="213.6">4.7K</text>
<text x="594.8" y="210.4">R6</text>
<text x="227.2" y="217.5">4.7K</text>
<text x="413.1" y="221">R1</text>
<text x="413.1" y="224.2">4.7K</text>
<text x="583.5" y="225.2">C16</text>
<text x="243.4" y="231.4">100nF</text>
<text x="243.4" y="228.1">C1</text>
<text x="259.2" y="228.2">RST</text>
<text x="583.5" y="228.4">2.2nF</text>
<text x="280.5" y="238.7">C5</text>
<text x="280.5" y="242">100nF</text>
<text x="426.9" y="249.3">C3</text>
<text x="500.9" y="251.1">C17</text>
<text x="176.5" y="257.7">HDR-M-2.54_1x3</text>
<text x="177" y="254.8">PPM</text>
<text x="426.9" y="252.5">100nF</text>
<text x="500.9" y="254.3">100nF</text>
<text x="516.8" y="261.7">C18</text>
<text x="516.8" y="264.9">100nF</text>
<text x="575" y="268.4">100nF</text>
<text x="575" y="265.2">C15</text>
<text x="296.3" y="298.7">C2</text>
<text x="296.3" y="301.9">100nF</text>
<text x="577.4" y="323.4">SER</text>
<text x="576.8" y="326.5">HDR-M-2.54_1x4</text>
<text x="413.9" y="347.7">LEDB</text>
<text x="252.6" y="353">10K</text>
<text x="252.6" y="349.9">R15</text>
<text x="398.3" y="351.5">100</text>
<text x="398.3" y="348.4">R4</text>
<text x="413.9" y="350.8">19-217/BHC-ZL1M2RY/3T</text>
<text x="413.9" y="364.2">LEDG</text>
<text x="252.6" y="370.7">1K</text>
<text x="252.6" y="367.5">R16</text>
<text x="271.6" y="370.7">100nF</text>
<text x="271.6" y="367.5">C23</text>
<text x="398.3" y="369.5">R3</text>
<text x="413.9" y="367.4">19-217/GHC-YR1S2/3T</text>
<text x="398.3" y="372.7">100</text>
<text x="142.6" y="430.9">LR</text>
<text x="721.1" y="429.2">RR</text>
<text x="142.4" y="434.1">HDR-M-2.54_1x2</text>
<text x="721" y="432.3">HDR-M-2.54_1x2</text>
<text x="127" y="441.6">C21</text>
<text x="705.6" y="443">100nF</text>
<text x="705.6" y="439.8">C22</text>
<text x="127" y="444.8">100nF</text>
<text x="105.4" y="460.9">1K</text>
<text x="105.4" y="457.8">R12</text>
<text x="684" y="459.1">1K</text>
<text x="684" y="456">R13</text>
<text x="134.1" y="467.7">SI2302</text>
<text x="134.5" y="464.3">Q3</text>
<text x="712.6" y="466">SI2302</text>
<text x="713.1" y="462.5">Q4</text>
<text x="78" y="471.6">PWM3</text>
<text x="658.3" y="469.8">PWM2</text>
<text x="120.3" y="476.9">R11</text>
<text x="698.9" y="478.3">10K</text>
<text x="698.9" y="475.1">R14</text>
<text x="120.3" y="480">10K</text>
</g>
<g font-size="3.2">
<text x="143.6" y="55.2">1</text>
<text x="143.6" y="58.7">2</text>
<text x="722.1" y="55.2">1</text>
<text x="722.1" y="58.7">2</text>
<text x="82.5" y="92.3">S</text>
<text x="82.5" y="95.8">V</text>
<text x="661.1" y="92.3">S</text>
<text x="661.1" y="95.8">V</text>
<text x="82.2" y="99.3">G</text>
<text x="660.8" y="99.3">G</text>
<text x="215.4" y="132.8">+</text>
<text x="216.6" y="136.3">-</text>
<text x="351.5" y="203.7">VSS_3</text>
<text x="363.5" y="202">47</text>
<text x="415.2" y="210.4">1</text>
<text x="415.2" y="214">2</text>
<text x="308.3" y="223.1">8</text>
<text x="311.7" y="224.9">VSSA</text>
<text x="557.6" y="239">18</text>
<text x="363.5" y="244.3">35</text>
<text x="548.8" y="240.8">GND</text>
<text x="351.5" y="246.1">VSS_2</text>
<text x="176.1" y="263.3">3</text>
<text x="176.1" y="266.9">2</text>
<text x="176.1" y="270.4">1</text>
<text x="306.2" y="276">23</text>
<text x="311.7" y="277.8">VSS_1</text>
<text x="577" y="332.5">4</text>
<text x="577" y="339.5">2</text>
<text x="577" y="336">3</text>
<text x="577" y="342.4">1</text>
<text x="722.1" y="438">1</text>
<text x="143.6" y="439.7">1</text>
<text x="143.6" y="443.3">2</text>
<text x="722.1" y="441.5">2</text>
<text x="80.7" y="476.8">S</text>
<text x="661.1" y="475">S</text>
<text x="661.1" y="478.5">V</text>
<text x="80.4" y="483.8">G</text>
<text x="80.7" y="480.3">V</text>
<text x="660.8" y="482.1">G</text>
</g>
<g font-size="3.2" fill="#f00">
<text x="351" y="200.2">VDD_3</text>
<text x="363.5" y="198.4">48</text>
<text x="308.3" y="226.7">9</text>
<text x="311.7" y="228.4">VDDA</text>
<text x="351" y="242.5">VDD_2</text>
<text x="363.5" y="240.8">36</text>
<text x="557.6" y="256.6">13</text>
<text x="549" y="258.4">VDD</text>
<text x="306.2" y="279.6">24</text>
<text x="311.7" y="281.3">VDD_1</text>
</g>
<g font-size="1.4" fill="#238d23">
<text x="129.8" y="75.7">D</text>
<text x="708.4" y="75.7">D</text>
<text x="125.6" y="78.8">G</text>
<text x="129.8" y="83.1">S</text>
<text x="704.1" y="78.8">G</text>
<text x="708.4" y="83.1">S</text>
<text x="129.8" y="460.2">D</text>
<text x="704.1" y="461.6">G</text>
<text x="708.4" y="458.4">D</text>
<text x="125.6" y="463.4">G</text>
<text x="129.8" y="467.6">S</text>
<text x="708.4" y="465.8">S</text>
</g>
</svg>
